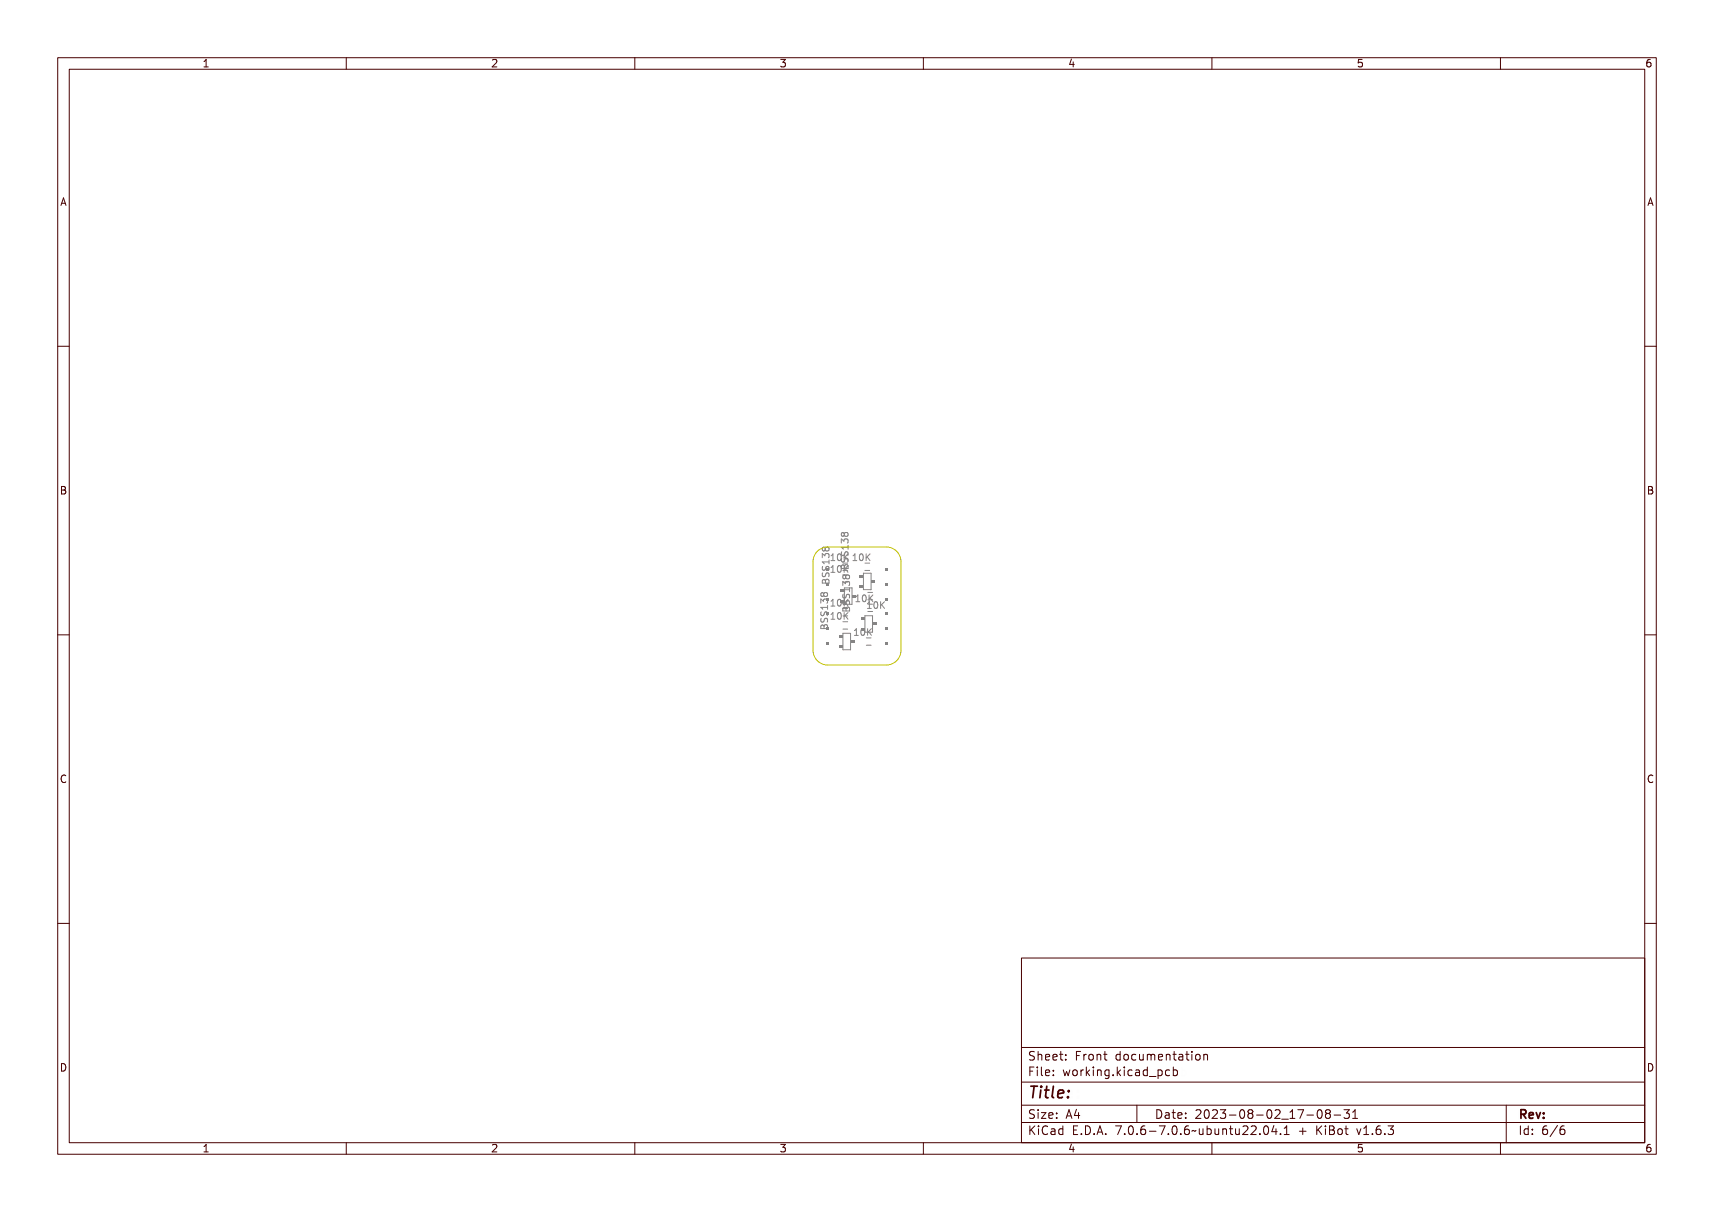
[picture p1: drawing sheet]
<svg xmlns="http://www.w3.org/2000/svg" width="297mm" height="210mm" viewBox="0 0 297 210" stroke-linecap="round" stroke-linejoin="round" font-family="sans-serif">
<g fill="none" stroke="#848484" stroke-width=".17">
<path d="M142.7 98h1v-.3h.1v.7h-.1v-.3h-.9l.1 .3h-.2zM142.7 99.7h.2a.24 .24 0 0 0-.1 .3 .24 .24 0 0 0 .3 .1 .38 .38 0 0 1 .2-.5 .38 .38 0 0 1 .5 .2 .38 .38 0 0 1-.2 .5 .27 .27 0 0 0 .1-.4 .27 .27 0 0 0-.4 0 .38 .38 0 0 1-.4 .4 .38 .38 0 0 1-.2-.6zM142.7 98.7h.2a.24 .24 0 0 0-.1 .4 .24 .24 0 0 0 .3 .1 .38 .38 0 0 1 .2-.5 .38 .38 0 0 1 .5 .2 .38 .38 0 0 1-.2 .5 .27 .27 0 0 0 .1-.4 .27 .27 0 0 0-.4-.1 .38 .38 0 0 1-.4 .5 .38 .38 0 0 1-.2-.7zM142.7 96.9h.3l.2 .1a.35 .35 0 0 1 .6 0 .35 .35 0 0 1-.2 .5 .27 .27 0 0 0 .1-.4 .27 .27 0 0 0-.4 0v.2h-.2a.23 .23 0 0 0-.1-.3 .23 .23 0 0 0-.3 .1 .23 .23 0 0 0 .1 .3l-.1 .1zM142.7 96l.3-.1 .2 .2a.33 .33 0 0 1 .5-.1 .33 .33 0 0 1 0 .5 .33 .33 0 0 1-.5-.1 .32 .32 0 0 1-.5 .1 .32 .32 0 0 1 0-.5zM143 95.3l-.1 .1M143 95l-.2-.2-.2 .1-.1 .1v.4M143 95l.2-.2 .3 .1 .2 .1-.1 .4M143 95v.3M143 95.3v.1M144 99.2h.7M144 97.1h.7"/>
<path d="M144.6 98h.4v1h.3v.1h-.7v-.1h.3v-.9l-.3 .1zM144.6 96h.4v1h.3v.1h-.7v-.1h.3v-.9h-.3zM145.6 98.1a.45 .45 0 0 1 .5 0 .45 .45 0 0 1 .1 .6 .39 .39 0 0 1-.5 .4 .39 .39 0 0 1-.2-.5zM145.6 96.1a.45 .45 0 0 1 .5 0 .45 .45 0 0 1 .1 .6 .39 .39 0 0 1-.5 .4 .39 .39 0 0 1-.2-.6zM145.7 98.1a.49 .49 0 0 1 .4 .4 .49 .49 0 0 1-.3 .5l-.2-.2zM145.7 96.1a.49 .49 0 0 1 .4 .4 .49 .49 0 0 1-.3 .5l-.2-.3zM146 95.4h1v-.2h.1v.6h-.1v-.2h-.9l.1 .2h-.2zM146 97.1h.2a.24 .24 0 0 0-.1 .4 .24 .24 0 0 0 .3 .1 .38 .38 0 0 1 .2-.5 .38 .38 0 0 1 .5 .2 .38 .38 0 0 1-.2 .5 .27 .27 0 0 0 .1-.4 .27 .27 0 0 0-.4-.1 .38 .38 0 0 1-.4 .5 .38 .38 0 0 1-.2-.7zM146 96.2h.2a.24 .24 0 0 0-.1 .3 .24 .24 0 0 0 .3 .1 .38 .38 0 0 1 .2-.5 .38 .38 0 0 1 .5 .3 .38 .38 0 0 1-.2 .4 .27 .27 0 0 0 .1-.3 .27 .27 0 0 0-.4-.1 .38 .38 0 0 1-.4 .4 .38 .38 0 0 1-.2-.6zM146 94.4l.3-.1 .2 .2a.35 .35 0 0 1 .6-.1 .35 .35 0 0 1-.2 .6 .27 .27 0 0 0 .1-.4 .27 .27 0 0 0-.4 0v.2h-.2a.23 .23 0 0 0-.1-.3 .23 .23 0 0 0-.3 .1 .23 .23 0 0 0 .1 .3l-.1 .1zM146 93.4h.3l.2 .2a.33 .33 0 0 1 .5-.2 .33 .33 0 0 1 0 .5 .33 .33 0 0 1-.5-.1 .32 .32 0 0 1-.5 .2 .32 .32 0 0 1 0-.6zM146 98.1l.3-.1 .2 .2a.31 .31 0 0 1 .4-.2 .31 .31 0 0 1 .2 .4v.3h-1.1z"/>
<path d="M146.1 98.2h.3v.4h-.3zM146.2 99.7l-.2 .2 .1 .3M146.3 92.7l-.1 .1M146.3 92.5l-.2-.2h-.2l-.1 .2v.3M146.3 92.5l.2-.2h.3l.2 .2-.1 .3M146.3 92.5v.2M146.3 92.7v.1M146.4 98h.2v.5l.4-.5h.2l-.4 .5 .4 .6h-.2l-.3-.5-.1 .1v.4h-.2zM146.4 96h.2v.5l.4-.5h.2l-.4 .4 .4 .7h-.2l-.3-.6-.1 .1v.5h-.2zM146.4 99.7l.1 .2M146.5 99.9v.2M146.6 98.2h.3l.1 .4h-.4z"/>
<path d="M146.7 99.7l-.2 .2M147.1 99.7l.1 .2v.3M148.4 96h.4v1h.3v.1h-.7v-.1h.3v-.9h-.3zM149.4 96.1a.45 .45 0 0 1 .5 0 .45 .45 0 0 1 .1 .6 .39 .39 0 0 1-.5 .4 .39 .39 0 0 1-.2-.6zM149.5 96.1a.49 .49 0 0 1 .4 .4 .49 .49 0 0 1-.3 .5l-.2-.3zM150.2 96h.2v.5l.4-.5h.2l-.4 .4 .4 .7h-.1l-.4-.6-.1 .1v.5h-.2zM142.4 105.9h1v-.3h.1v.6h-.1v-.2h-.8v.3h-.1zM142.5 107.5h.1a.24 .24 0 0 0-.1 .4 .24 .24 0 0 0 .4 .1 .38 .38 0 0 1 .2-.5 .38 .38 0 0 1 .5 .2 .38 .38 0 0 1-.3 .5 .27 .27 0 0 0 .2-.4 .27 .27 0 0 0-.4-.1 .38 .38 0 0 1-.5 .5 .38 .38 0 0 1-.1-.7zM142.5 106.6h.1a.24 .24 0 0 0-.1 .4 .24 .24 0 0 0 .4 0 .38 .38 0 0 1 .2-.4 .38 .38 0 0 1 .5 .2 .38 .38 0 0 1-.3 .5 .27 .27 0 0 0 .2-.4 .27 .27 0 0 0-.4-.1 .38 .38 0 0 1-.5 .5 .38 .38 0 0 1-.1-.7zM142.5 104.8l.3-.1 .1 .2a.35 .35 0 0 1 .6-.1 .35 .35 0 0 1-.1 .6 .27 .27 0 0 0 0-.4 .27 .27 0 0 0-.4 0v.2h-.1a.23 .23 0 0 0-.1-.3 .23 .23 0 0 0-.3 .1 .23 .23 0 0 0 .1 .3l-.2 .1zM142.5 103.9l.3-.1 .1 .2a.33 .33 0 0 1 .5-.2 .33 .33 0 0 1 0 .6 .33 .33 0 0 1-.5-.2 .32 .32 0 0 1-.5 .2 .32 .32 0 0 1 .1-.5zM142.5 108.5l.3-.1 .1 .2a.31 .31 0 0 1 .4-.2 .31 .31 0 0 1 .2 .4v.3h-1.1z"/>
<path d="M142.6 108.6h.2l.1 .4h-.4zM142.7 103.1v.1M142.7 102.9l-.2-.2h-.2l-.1 .2 .1 .3M142.7 102.9l.3-.2h.3l.1 .2-.1 .3M142.7 102.9v.2M142.7 103.1l.1 .1M142.7 100.7l.3-.1 .2 .2a.31 .31 0 0 1 .4-.3 .31 .31 0 0 1 .2 .4v.4h-1.1zM142.8 100.8h.3v.3h-.3zM143.1 108.6h.3v.4h-.4zM143.3 100.7h.3l.1 .4h-.4zM144 107.3h.7M144 105h.7"/>
<path d="M144.6 106.2l.4-.1v1h.3v.2h-.7v-.2h.3v-.8h-.3zM144.6 103.9l.4-.1v1h.3v.2h-.7v-.2h.3v-.8h-.3zM145.6 106.2a.45 .45 0 0 1 .5 .1 .45 .45 0 0 1 .1 .6 .39 .39 0 0 1-.5 .4 .39 .39 0 0 1-.2-.6zM145.6 104a.45 .45 0 0 1 .5 0 .45 .45 0 0 1 .1 .6 .39 .39 0 0 1-.5 .4 .39 .39 0 0 1-.2-.6zM145.7 106.2a.49 .49 0 0 1 .4 .5 .49 .49 0 0 1-.3 .5l-.2-.3zM145.7 104a.49 .49 0 0 1 .4 .4 .49 .49 0 0 1-.3 .5l-.2-.3zM146.2 102.8h1v-.2h.2v.6h-.2v-.2h-.8v.2h-.1zM146.3 104.5h.1a.24 .24 0 0 0-.1 .3 .24 .24 0 0 0 .4 .1 .38 .38 0 0 1 .2-.5 .38 .38 0 0 1 .5 .3 .38 .38 0 0 1-.3 .5 .27 .27 0 0 0 .2-.4 .27 .27 0 0 0-.4-.1 .38 .38 0 0 1-.5 .4 .38 .38 0 0 1-.1-.6zM146.3 103.6h.1a.24 .24 0 0 0-.1 .3 .24 .24 0 0 0 .4 .1 .38 .38 0 0 1 .2-.5 .38 .38 0 0 1 .5 .2 .38 .38 0 0 1-.3 .5 .27 .27 0 0 0 .2-.4 .27 .27 0 0 0-.4 0 .38 .38 0 0 1-.5 .4 .38 .38 0 0 1-.1-.6zM146.3 101.8l.3-.1 .2 .2a.35 .35 0 0 1 .5-.1 .35 .35 0 0 1-.1 .6 .27 .27 0 0 0 0-.5 .27 .27 0 0 0-.4 0v.3h-.1a.23 .23 0 0 0-.1-.3 .23 .23 0 0 0-.3 0 .23 .23 0 0 0 .1 .3l-.2 .1zM146.3 100.8l.3-.1 .2 .2a.33 .33 0 0 1 .5-.1 .33 .33 0 0 1 0 .5 .33 .33 0 0 1-.5-.1 .32 .32 0 0 1-.5 .1 .32 .32 0 0 1 0-.5zM146.3 105.5l.3-.1 .2 .2a.31 .31 0 0 1 .3-.2 .31 .31 0 0 1 .3 .3v.4h-1.2z"/>
<path d="M146.4 105.6h.2l.1 .3h-.4zM146.4 106.1h.2v.5l.4-.5h.2l-.4 .5 .4 .7h-.2l-.3-.6-.1 .1v.5h-.2zM146.4 103.8h.2v.5l.4-.5h.2l-.4 .5 .4 .7h-.2l-.3-.6-.1 .1v.5h-.2zM146.5 100.1v.1M146.5 100.1l.1 .1M146.9 105.6h.3v.3h-.4zM148.1 110.1h.6M148.2 109.2l-.1 .1M148.3 104.3h.7M148.4 103.4h-.1M148.7 109l.4-.1v1h.2v.1h-.6v-.1h.2v-.9l-.2 .1zM148.9 103.1h.4v1h.3v.1h-.7v-.1h.3v-.9l-.3 .1z"/>
<path d="M149.6 109a.45 .45 0 0 1 .6 .1 .45 .45 0 0 1 0 .6 .39 .39 0 0 1-.4 .4 .39 .39 0 0 1-.3-.6zM149.8 109a.49 .49 0 0 1 .4 .5 .49 .49 0 0 1-.3 .4l-.2-.2zM149.9 103.2a.45 .45 0 0 1 .6 0 .45 .45 0 0 1 0 .6 .39 .39 0 0 1-.5 .4 .39 .39 0 0 1-.2-.6zM150.1 103.2a.49 .49 0 0 1 .3 .4 .49 .49 0 0 1-.3 .5l-.2-.3zM150.2 104.5l.4-.1v1h.3v.2h-.7v-.2h.3v-.8h-.3zM150.5 108.9h.1v.5l.5-.5h.2l-.5 .5 .5 .6h-.2l-.4-.5-.1 .1v.4h-.1zM150.7 103.1h.2v.5l.5-.5h.1l-.4 .4 .4 .7h-.1l-.4-.6-.1 .2v.4h-.2zM151.2 104.6a.45 .45 0 0 1 .5 0 .45 .45 0 0 1 .1 .6 .39 .39 0 0 1-.5 .4 .39 .39 0 0 1-.2-.6zM151.3 104.6a.49 .49 0 0 1 .4 .4 .49 .49 0 0 1-.3 .5l-.2-.3zM152 104.4h.2v.5l.4-.5h.2l-.4 .5 .4 .7h-.2l-.3-.6-.1 .1v.5h-.2z"/>
<circle cx="143" cy="96.2" r=".19"/>
<circle cx="143.5" cy="96.2" r=".22"/>
<circle cx="145.8" cy="96.5" r=".1"/>
<circle cx="145.8" cy="98.6" r=".1"/>
<circle cx="146.3" cy="93.7" r=".19"/>
<circle cx="146.8" cy="93.7" r=".22"/>
<circle cx="149.6" cy="96.5" r=".1"/>
<circle cx="142.7" cy="104.1" r=".19"/>
<circle cx="143.2" cy="104.1" r=".22"/>
<circle cx="145.8" cy="106.7" r=".1"/>
<circle cx="145.8" cy="104.4" r=".1"/>
<circle cx="146.5" cy="101.1" r=".19"/>
<circle cx="147" cy="101.1" r=".22"/>
<circle cx="149.9" cy="109.5" r=".1"/>
<circle cx="150.1" cy="103.6" r=".1"/>
<circle cx="151.4" cy="105" r=".1"/>
</g>
<path d="M143.2 111.2h.5v.5h-.5z" fill-rule="evenodd" fill="#848484"/>
<path d="M149.9 109.5v-2.8h1.3v2.8" fill="none" stroke="#848484" stroke-width=".17"/>
<g fill="#848484">
<path d="M149.2 106.9h.6v.5h-.6z" fill-rule="evenodd"/>
<path d="M151.2 107.9h.6v.4h-.6z" fill-rule="evenodd"/>
</g>
<path d="M149.6 99.3h1.3v2.9h-1.3zM149.9 98.8h.8M146.1 109h.8" fill="none" stroke="#848484" stroke-width=".17"/>
<g fill="#848484">
<path d="M149 99.6h.6v.4h-.6z" fill-rule="evenodd"/>
<path d="M151 100.5h.6v.5h-.6z" fill-rule="evenodd"/>
<path d="M149 101.5h.6v.4h-.6z" fill-rule="evenodd"/>
</g>
<path d="M146.1 109.7h1.3v2.9h-1.3z" fill="none" stroke="#848484" stroke-width=".17"/>
<g fill="#848484">
<path d="M145.4 110h.6v.5h-.6z" fill-rule="evenodd"/>
<path d="M147.4 110.9h.6v.5h-.6z" fill-rule="evenodd"/>
<path d="M145.4 111.9h.6v.4h-.6z" fill-rule="evenodd"/>
</g>
<path d="M146.3 101.9v2.8M147.6 101.9v2.8M150.1 111.8h.8" fill="none" stroke="#848484" stroke-width=".17"/>
<g fill="#848484">
<path d="M147.7 103.1h.6v.4h-.6z" fill-rule="evenodd"/>
<path d="M153.3 111.2h.5v.5h-.5z" fill-rule="evenodd"/>
<path d="M153.3 108.6h.5v.5h-.5z" fill-rule="evenodd"/>
<path d="M153.3 106.1h.5v.5h-.5z" fill-rule="evenodd"/>
<path d="M153.3 103.5h.5v.6h-.5z" fill-rule="evenodd"/>
<path d="M153.3 101h.5v.5h-.5z" fill-rule="evenodd"/>
<path d="M153.3 98.5h.5v.5h-.5z" fill-rule="evenodd"/>
</g>
<path d="M141.8 95.3l1-.5h.6h10.2a2.54 2.54 0 0 1 2.5 2.5v15.4a2.54 2.54 0 0 1-2.5 2.5h-10.2a2.54 2.54 0 0 1-2.5-2.5v-15.4a2.53 2.53 0 0 1 .9-2z" fill="none" stroke="#c2c200" stroke-width=".17"/>
<g fill="none" stroke="#480000" stroke-width=".17">
<path d="M10 10h277v190h-277zM12 12h273v186h-273zM60 10v2M110 10v2M160 10v2M210 10v2M260 10v2M10 60h2M285 60h2M10 110h2M285 110h2M10 160h2"/>
<path d="M285 160h2M177 166h108v32h-108zM60 198v2M110 198v2M160 198v2M177 181.5h108M177 187.5h108M177 191.5h108M177 194.5h108M178.1 195.2h.2v.6l.6-.6h.3l-.6 .6 .6 .8h-.2l-.5-.7-.2 .2v.5h-.2zM178.2 185h.9v.2h-.7v.4h.6v.2h-.6v.7h-.2zM178.3 182.4l.5-.1h.2v.2a.31 .31 0 0 0-.5-.1 .31 .31 0 0 0 0 .5 .5 .5 0 0 1 .6 .6 .5 .5 0 0 1-.8 .2l-.1-.2a.34 .34 0 0 0 .4 .1 .34 .34 0 0 0 .1-.5 .47 .47 0 0 1-.5-.2 .47 .47 0 0 1 .1-.5z"/>
<path d="M178.3 192.5l.5-.1h.2v.2a.31 .31 0 0 0-.5-.1 .31 .31 0 0 0 0 .5 .5 .5 0 0 1 .6 .6 .5 .5 0 0 1-.8 .2l-.1-.2a.34 .34 0 0 0 .4 .1 .34 .34 0 0 0 .1-.5 .47 .47 0 0 1-.5-.2 .47 .47 0 0 1 .1-.5zM179.4 182.2h.2v.6a.35 .35 0 0 1 .4-.1 .35 .35 0 0 1 .2 .4v.6h-.2v-.8h-.4v.8h-.2zM179.5 185.4h.4v.9h.4v.2h-.9v-.2h.3v-.8h-.2zM179.5 192.8h.4v.9h.4v.1h-.9v-.1h.3v-.8h-.2zM179.5 195.6h.4v.9h.4v.1h-.9v-.1h.3v-.8h-.2zM179.7 184.9h.2v.3h-.2zM179.7 192.3h.2v.3h-.2zM179.7 195.1h.2v.3h-.2zM180.6 184.9h.4v1.3l.4 .1v.2l-.5-.2v-1.2h-.3zM180.6 192.8h.8v.1l-.6 .8h.6v.1h-.8v-.1l.6-.8h-.6zM180.7 182.8a.49 .49 0 0 1 .6-.1 .49 .49 0 0 1 .2 .5h-.8a.42 .42 0 0 0 .3 .4 .42 .42 0 0 0 .4-.1v.2a.6 .6 0 0 1-.8-.1 .6 .6 0 0 1 .1-.8zM180.7 195.4l.5-.2h.3v.2a.43 .43 0 0 0-.6 0 .43 .43 0 0 0-.2 .5 .43 .43 0 0 0 .2 .5 .43 .43 0 0 0 .6 0v.2a.66 .66 0 0 1-.8-.1 .66 .66 0 0 1-.1-.8z"/>
<path d="M180.8 182.9l.4-.1 .1 .3h-.6zM181.8 195.6h.2a.45 .45 0 0 1 .5 0 .45 .45 0 0 1 .1 .4v.6h-.1v-.1a.38 .38 0 0 1-.5 .2 .38 .38 0 0 1-.2-.5 .38 .38 0 0 1 .4-.2h.3a.35 .35 0 0 0-.3-.4 .35 .35 0 0 0-.4 .2zM181.9 182.8a.49 .49 0 0 1 .6-.1 .49 .49 0 0 1 .2 .5h-.8a.42 .42 0 0 0 .3 .4 .42 .42 0 0 0 .5-.1v.2a.6 .6 0 0 1-.9-.1 .6 .6 0 0 1 .1-.8zM181.9 185.5a.49 .49 0 0 1 .6-.1 .49 .49 0 0 1 .2 .5h-.8a.42 .42 0 0 0 .3 .4 .42 .42 0 0 0 .5-.1v.2a.6 .6 0 0 1-.9-.1 .6 .6 0 0 1 .1-.8zM181.9 192.9a.49 .49 0 0 1 .6-.1 .49 .49 0 0 1 .2 .5h-.8a.42 .42 0 0 0 .3 .4 .42 .42 0 0 0 .5-.1v.2a.6 .6 0 0 1-.9-.1 .6 .6 0 0 1 .1-.8zM182 196.2l.5-.1a.31 .31 0 0 1-.2 .4 .31 .31 0 0 1-.4-.1zM182 182.9l.4-.1 .1 .3h-.6zM182 185.6l.4-.1 .1 .3h-.6zM182 193l.4-.1 .1 .3h-.6zM183 195.7l.4-.2 .2 .2v-.6h.2v1.5h-.2v-.1a.42 .42 0 0 1-.5 .1 .42 .42 0 0 1-.2-.5zM183.2 195.8l.1-.1a.4 .4 0 0 1 .3 .4 .4 .4 0 0 1-.3 .4l-.2-.2zM183.2 182.3h.2v.4h.4v.1h-.4l.1 .8h.3v.1h-.2a.3 .3 0 0 1-.4-.3v-.6h-.3v-.1h.3z"/>
<path d="M183.3 185.4h.2v.3h-.2zM183.3 186.2h.2v.3h-.2zM183.3 192.8h.2v.3h-.2zM183.3 193.6h.2v.2h-.2zM184.5 182.7h.2v.3h-.2zM184.5 183.5h.2v.2h-.2zM185.2 185.4h.2l.2 .8 .1-.5h.2l.2 .5 .1-.8h.2l-.2 1.1h-.2l-.2-.7-.2 .7h-.1zM185.4 195.2h.9v.2h-.7v.4h.6v.2h-.6v.5h.7v.1h-.9zM185.7 192.4h.2l.5 1.4h-.2l-.1-.3h-.5l-.1 .3h-.2zM185.8 192.6l.2 .7h-.4zM186.6 182.3h.9v.2h-.7v.4h.6v.2h-.6v.6h-.2zM186.7 185.5a.52 .52 0 0 1 .8 .4 .52 .52 0 0 1-.8 .4l-.1-.4z"/>
<path d="M186.8 185.6l.1-.1a.39 .39 0 0 1 .4 .4 .39 .39 0 0 1-.4 .4l-.1-.2zM186.9 196.4h.2v.2h-.2zM187.1 192.4h.2v.9h.2v.2h-.2v.3h-.2v-.3h-.6v-.2zM187.1 192.6v.7h-.4zM187.8 195.2a.76 .76 0 0 1 .9 .7 .76 .76 0 0 1-.9 .7zM188 195.4a.57 .57 0 0 1 .5 .5 .57 .57 0 0 1-.5 .6zM188 182.7h.2v.2a.3 .3 0 0 1 .3-.3 .3 .3 0 0 1 .3 .3 .37 .37 0 0 0-.5-.1 .37 .37 0 0 0-.1 .4v.5h-.2zM188 185.4h.2v.2a.3 .3 0 0 1 .3-.3 .3 .3 0 0 1 .3 .3 .37 .37 0 0 0-.5-.1 .37 .37 0 0 0-.1 .4v.6h-.2zM189.1 184.9h.1v.9l.5-.4h.2l-.4 .4 .5 .7h-.2l-.4-.6-.2 .1v.5h-.1zM189.1 182.8a.52 .52 0 0 1 .8 .4 .52 .52 0 0 1-.8 .4l-.1-.4zM189.2 182.9l.1-.1a.39 .39 0 0 1 .4 .4 .39 .39 0 0 1-.4 .4l-.1-.2zM189.3 196.4h.3v.2h-.3z"/>
<path d="M190.2 182.7h.2v.1a.35 .35 0 0 1 .4-.1 .35 .35 0 0 1 .3 .4v.6h-.2l-.1-.8h-.3l-.1 .8h-.2zM190.3 185.4h.4v.9h.4v.2h-.9v-.2h.4v-.8h-.3zM190.5 195.2h.3l.4 1.4h-.2l-.1-.3h-.5l-.1 .3h-.2zM190.6 184.9h.1v.3h-.1zM190.6 195.4l.2 .7h-.4zM191.4 185.4h.2v.1a.35 .35 0 0 1 .4-.1 .35 .35 0 0 1 .3 .4v.7h-.2l-.1-.9h-.3l-.1 .9h-.2zM191.7 182.3h.1v.4h.4v.1h-.4l.1 .8h.3v.1h-.2a.3 .3 0 0 1-.3-.3v-.6h-.3v-.1h.3zM191.7 196.4h.3v.2h-.3zM192.7 185.5l.3-.2 .3 .2v-.1h.2v1a.53 .53 0 0 1-.8 .4v-.2a.36 .36 0 0 0 .4 .1 .36 .36 0 0 0 .2-.4l-.1 .1a.53 .53 0 0 1-.7-.3 .53 .53 0 0 1 .2-.6zM192.8 185.6l.1-.1a.39 .39 0 0 1 .4 .4 .39 .39 0 0 1-.4 .4l-.1-.2zM193.8 195.2h.9l-.5 1.4h-.2l.5-1.2h-.7zM193.9 182.8l.3-.2 .3 .2v-.6h.2v1.5h-.2v-.1a.42 .42 0 0 1-.6 .1 .42 .42 0 0 1-.1-.5z"/>
<path d="M194.1 182.8a.4 .4 0 0 1 .4 .4 .4 .4 0 0 1-.4 .4l-.2-.4zM194.1 186.2h.3v.3h-.3zM195.1 184.9h.2v.9l.4-.4h.3l-.5 .4 .5 .7h-.2l-.4-.6-.1 .1v.5h-.2zM195.1 182.8a.52 .52 0 0 1 .8 .4 .52 .52 0 0 1-.8 .4l-.1-.4zM195.2 182.9l.1-.1a.39 .39 0 0 1 .4 .4 .39 .39 0 0 1-.4 .4l-.1-.2zM195.3 196.4h.3v.2h-.3zM196.3 185.4h.5v.9h.3v.2h-.9v-.2h.4v-.8h-.3zM196.3 195.4a.5 .5 0 0 1 .7-.1 .5 .5 0 0 1 .1 .6 .52 .52 0 0 1-.4 .8 .52 .52 0 0 1-.5-.8zM196.4 182.8a.39 .39 0 0 1 .4-.2 .39 .39 0 0 1 .3 .3 .4 .4 0 0 0-.6 0 .4 .4 0 0 0 0 .6 .4 .4 0 0 0 .6 0 .41 .41 0 0 1-.4 .3 .41 .41 0 0 1-.4-.3v-.5zM196.5 195.4a.57 .57 0 0 1 .4 .9l-.3 .2a.86 .86 0 0 1-.1-1.1zM196.6 184.9h.2v.3h-.2zM197 191.5v3"/>
<path d="M197.4 182.7h.2v.8l.2 .1 .3-.2v-.7h.2v1h-.2v-.1a.35 .35 0 0 1-.4 .2 .35 .35 0 0 1-.3-.5zM197.6 185.5a.39 .39 0 0 1 .4-.2 .39 .39 0 0 1 .3 .3 .4 .4 0 0 0-.6 0 .4 .4 0 0 0 0 .6 .4 .4 0 0 0 .6 0 .41 .41 0 0 1-.4 .3 .41 .41 0 0 1-.4-.3v-.5zM197.7 196.4h.3v.2h-.3zM198.6 182.7h.1l.2-.1a.22 .22 0 0 0 .2 .2 .22 .22 0 0 0 .2-.2l.2 .3 .1 .8h-.2v-.8l-.1-.1-.2 .1v.8h-.1v-.8l-.2-.1-.1 .1v.8h-.1zM198.7 185.4h.1a.45 .45 0 0 1 .5 0 .45 .45 0 0 1 .2 .4v.7h-.2v-.2a.38 .38 0 0 1-.5 .2 .38 .38 0 0 1-.2-.5 .38 .38 0 0 1 .5-.2h.2a.35 .35 0 0 0-.3-.4 .35 .35 0 0 0-.3 .2zM198.7 195.4l.5-.2h.2v.2a.43 .43 0 0 0-.5 0 .43 .43 0 0 0-.1 .5 .48 .48 0 0 1 .7 0 .48 .48 0 0 1-.1 .7 .48 .48 0 0 1-.7-.1l-.1-.6zM198.8 186l.5-.1a.31 .31 0 0 1-.1 .4 .31 .31 0 0 1-.4-.1zM198.9 195.9a.29 .29 0 0 1 .4 .1 .29 .29 0 0 1-.1 .4 .29 .29 0 0 1-.4-.1zM199.9 185.5l.3-.2 .3 .2v-.6h.2v1.6h-.2v-.2a.42 .42 0 0 1-.5 .1 .42 .42 0 0 1-.2-.5zM199.9 182.8a.49 .49 0 0 1 .6-.1 .49 .49 0 0 1 .2 .5h-.7a.42 .42 0 0 0 .2 .4 .42 .42 0 0 0 .5-.1v.2a.6 .6 0 0 1-.8-.1 .6 .6 0 0 1 0-.8zM200 196h.5v.2h-.5zM200 185.6l.1-.1a.39 .39 0 0 1 .4 .4 .39 .39 0 0 1-.4 .4l-.1-.2z"/>
<path d="M200.1 182.9l.3-.1 .2 .3h-.6zM200.1 192.4a.76 .76 0 0 1 1 .7 .76 .76 0 0 1-1 .7zM200.3 192.6a.57 .57 0 0 1 .6 .5 .57 .57 0 0 1-.6 .6zM200.9 186.8l1.2 .1zM201 195.2h.9l-.5 1.4h-.2l.5-1.2h-.7zM201.1 182.7h.1v.1a.35 .35 0 0 1 .5-.1 .35 .35 0 0 1 .2 .4v.6h-.2v-.8h-.4l-.1 .8h-.1zM201.4 192.8h.2a.45 .45 0 0 1 .5 0 .45 .45 0 0 1 .1 .4v.6h-.1v-.1a.38 .38 0 0 1-.5 .2 .38 .38 0 0 1-.2-.5 .38 .38 0 0 1 .4-.2h.3a.35 .35 0 0 0-.3-.4 .35 .35 0 0 0-.4 .2zM201.6 193.4l.5-.1a.31 .31 0 0 1-.2 .4 .31 .31 0 0 1-.4-.1zM202.2 185.4h.2v.1a.46 .46 0 0 1 .6 0 .46 .46 0 0 1 .1 .6 .39 .39 0 0 1-.2 .4 .39 .39 0 0 1-.5-.2v.6h-.2zM202.5 182.3h.2v.4h.4v.1h-.4v.8h.4v.1h-.2a.3 .3 0 0 1-.4-.3v-.6h-.3v-.1h.3zM202.5 185.6l.1-.1a.4 .4 0 0 1 .4 .4 .4 .4 0 0 1-.4 .4l-.2-.2zM202.5 196.4h.3v.2h-.3z"/>
<path d="M202.8 192.4h.2v.4h.4v.1h-.4l.1 .8h.3v.1h-.2a.3 .3 0 0 1-.4-.3v-.6h-.3v-.1h.3zM203.5 182.7h.2a.45 .45 0 0 1 .4 0 .45 .45 0 0 1 .2 .4v.6h-.2v-.1a.38 .38 0 0 1-.5 .2 .38 .38 0 0 1-.2-.5 .38 .38 0 0 1 .5-.2h.2a.35 .35 0 0 0-.2-.4 .35 .35 0 0 0-.4 .2zM203.5 195.4a.5 .5 0 0 1 .7-.1 .5 .5 0 0 1 .1 .6 .52 .52 0 0 1-.4 .8 .52 .52 0 0 1-.5-.8zM203.6 185.5a.39 .39 0 0 1 .4-.2 .39 .39 0 0 1 .3 .3 .4 .4 0 0 0-.5 0 .4 .4 0 0 0 0 .6 .4 .4 0 0 0 .5 0 .41 .41 0 0 1-.4 .3 .41 .41 0 0 1-.4-.3v-.5zM203.7 183.3l.4-.1a.31 .31 0 0 1-.1 .4 .31 .31 0 0 1-.4-.1zM203.7 195.4a.57 .57 0 0 1 .4 .9l-.2 .2a.86 .86 0 0 1-.2-1.1zM203.9 192.9a.49 .49 0 0 1 .6-.1 .49 .49 0 0 1 .2 .5h-.8a.42 .42 0 0 0 .3 .4 .42 .42 0 0 0 .5-.1v.2a.6 .6 0 0 1-.9-.1 .6 .6 0 0 1 .1-.8zM204 193l.4-.1 .1 .3h-.6zM204.7 184.9h.1v.6a.45 .45 0 0 1 .7 0 .45 .45 0 0 1 0 .6 .39 .39 0 0 1-.2 .4 .39 .39 0 0 1-.5-.2v.2h-.1zM204.9 182.3h.2v.4h.4v.1h-.4v.8h.4v.1h-.2a.3 .3 0 0 1-.4-.3v-.6h-.3v-.1h.3zM204.9 185.6l.1-.1a.39 .39 0 0 1 .4 .4 .39 .39 0 0 1-.4 .4l-.1-.2zM204.9 196.4h.3v.2h-.3z"/>
<path d="M205.3 192.8h.2v.3h-.2zM205.3 193.6h.2v.2h-.2zM205.9 182.7h.5v.9h.3v.1h-.9v-.1h.4v-.8h-.3zM205.9 195.4l.5-.2h.2v.2a.43 .43 0 0 0-.5 0 .43 .43 0 0 0-.1 .5 .48 .48 0 0 1 .7 0 .48 .48 0 0 1-.1 .7 .48 .48 0 0 1-.7-.1l-.1-.6zM206.1 195.9a.29 .29 0 0 1 .4 .1 .29 .29 0 0 1-.1 .4 .29 .29 0 0 1-.4-.1zM206.2 182.2h.2v.3h-.2zM207 196l.3-.1 .5 .1 .2-.1a.38 .38 0 0 1-.7 .2l-.3 .1zM207.1 182.8a.52 .52 0 0 1 .8 .4 .52 .52 0 0 1-.8 .4l-.1-.4zM207.3 182.9l.1-.1a.39 .39 0 0 1 .4 .4 .39 .39 0 0 1-.4 .4l-.2-.2zM207.4 192.5a.53 .53 0 0 1 .8 .1 .53 .53 0 0 1-.3 .7l-.3 .4h.7v.1h-.9v-.1l.3-.4a.49 .49 0 0 0 .2-.7l-.5 .1zM208.3 182.7h.1v.1a.35 .35 0 0 1 .5-.1 .35 .35 0 0 1 .2 .4v.6h-.2v-.8h-.4l-.1 .8h-.1zM208.3 195.6h.1l.1 .8 .2 .1 .2-.2v-.7h.2v1h-.2v-.1a.35 .35 0 0 1-.4 .2 .35 .35 0 0 1-.2-.5z"/>
<path d="M208.7 192.6a.5 .5 0 0 1 .6-.1 .5 .5 0 0 1 .2 .6 .52 .52 0 0 1-.5 .8 .52 .52 0 0 1-.4-.8zM208.9 192.6a.57 .57 0 0 1 .4 .9l-.3 .2a.86 .86 0 0 1-.1-1.1zM209.5 195.1h.2v.6a.45 .45 0 0 1 .6-.1 .45 .45 0 0 1 .1 .7 .39 .39 0 0 1-.3 .4 .39 .39 0 0 1-.4-.2v.1h-.2zM209.7 195.8l.1-.1a.4 .4 0 0 1 .4 .4 .4 .4 0 0 1-.4 .4l-.1-.2zM209.8 192.5a.53 .53 0 0 1 .8 .1 .53 .53 0 0 1-.3 .7l-.3 .4h.7v.1h-.9v-.1l.3-.4a.49 .49 0 0 0 .2-.7l-.5 .1zM210 198v2M210.7 195.6h.2v.8l.2 .1 .2-.2v-.7h.2v1h-.2v-.1a.35 .35 0 0 1-.4 .2 .35 .35 0 0 1-.2-.5zM211 192.4a.46 .46 0 0 1 .6 0 .46 .46 0 0 1 .1 .6l-.1 .1a.45 .45 0 0 1 .2 .6 .45 .45 0 0 1-.6 .2l-.2-.1v-.2a.35 .35 0 0 0 .5 .1 .35 .35 0 0 0 0-.5h-.3v-.2a.28 .28 0 0 0 .4-.1 .28 .28 0 0 0 0-.3 .28 .28 0 0 0-.4 0h-.2zM211.9 195.6h.2v.1a.35 .35 0 0 1 .4-.1 .35 .35 0 0 1 .2 .4v.6h-.2v-.8h-.4v.8h-.2zM212.4 193.2h.5v.2h-.5zM213.3 195.2h.2v.4h.4v.1h-.4v.8h.4v.1h-.2a.3 .3 0 0 1-.4-.3v-.6h-.3v-.1h.3zM213.5 192.6a.5 .5 0 0 1 .6-.1 .5 .5 0 0 1 .2 .6 .52 .52 0 0 1-.5 .8 .52 .52 0 0 1-.4-.8z"/>
<path d="M213.7 192.6a.57 .57 0 0 1 .4 .9l-.3 .2a.86 .86 0 0 1-.1-1.1zM214.3 195.6h.2v.8l.2 .1 .2-.2v-.7h.2v1h-.2v-.1a.35 .35 0 0 1-.4 .2 .35 .35 0 0 1-.2-.5zM214.7 192.5a.41 .41 0 0 1 .7-.1 .41 .41 0 0 1-.2 .7 .42 .42 0 0 1 .2 .6 .42 .42 0 0 1-.7 0 .42 .42 0 0 1 .2-.6l-.3-.2zM215.5 195.3a.53 .53 0 0 1 .8 .1 .53 .53 0 0 1-.3 .7l-.3 .4h.6v.1h-.9v-.1l.4-.4a.49 .49 0 0 0 .2-.8l-.5 .2zM216 193.2h.5v.2h-.5zM216.7 195.3a.53 .53 0 0 1 .8 .1 .53 .53 0 0 1-.3 .7l-.3 .4h.6v.1h-.9v-.1l.4-.4a.49 .49 0 0 0 .2-.8l-.5 .2zM217.1 192.6a.5 .5 0 0 1 .7-.1 .5 .5 0 0 1 .1 .6 .52 .52 0 0 1-.5 .8 .52 .52 0 0 1-.4-.8zM217.3 192.6a.57 .57 0 0 1 .4 .9l-.3 .2a.86 .86 0 0 1-.1-1.1zM218.2 196.4h.2v.2h-.2zM218.2 192.5a.53 .53 0 0 1 .8 .1 .53 .53 0 0 1-.3 .7l-.3 .4h.7v.1h-.9v-.1l.3-.4a.49 .49 0 0 0 .2-.7l-.5 .1zM219.2 195.4a.5 .5 0 0 1 .6-.1 .5 .5 0 0 1 .2 .6 .52 .52 0 0 1-.5 .8 .52 .52 0 0 1-.5-.8zM219.2 194.2l1.3 .1z"/>
<path d="M219.4 195.4a.57 .57 0 0 1 .3 .9l-.2 .2a.86 .86 0 0 1-.1-1.1zM220.7 192.5l.5-.1v1.3h.3v.1h-.8v-.1h.3v-1.1h-.3zM220.8 195.2h.2v.9h.2v.2h-.2v.3h-.2v-.3h-.6v-.2zM220.8 195.4v.7h-.4zM221.8 196.4h.2v.2h-.2zM221.8 192.4h.9l-.5 1.4h-.2l.5-1.2h-.7zM222.8 195.3l.5-.1v1.3h.3v.1h-.8v-.1h.3v-1.1h-.3zM223.2 193.2h.5v.2h-.5zM224.3 192.6a.5 .5 0 0 1 .7-.1 .5 .5 0 0 1 .1 .6 .52 .52 0 0 1-.4 .8 .52 .52 0 0 1-.5-.8zM224.5 192.6a.57 .57 0 0 1 .4 .9l-.2 .2a.86 .86 0 0 1-.2-1.1zM225.4 195.5h.2v.4h.4v.2h-.4v.4h-.2v-.4h-.4v-.2h.4zM225.5 192.5a.41 .41 0 0 1 .7-.1 .41 .41 0 0 1-.2 .7 .42 .42 0 0 1 .2 .6 .42 .42 0 0 1-.7 0 .42 .42 0 0 1 .2-.6l-.3-.2z"/>
<path d="M226.8 193.2h.5v.2h-.5zM227.5 195.2h.2v.6l.6-.6h.2l-.6 .6 .6 .8h-.2l-.5-.7-.1 .2v.5h-.2zM227.8 192.4a.46 .46 0 0 1 .7 0 .46 .46 0 0 1 0 .6l-.1 .1a.45 .45 0 0 1 .3 .6 .45 .45 0 0 1-.7 .2l-.2-.1v-.2a.35 .35 0 0 0 .5 .1 .35 .35 0 0 0 0-.5h-.2v-.2a.28 .28 0 0 0 .3-.1 .28 .28 0 0 0 0-.3 .28 .28 0 0 0-.4 0h-.2zM228.8 195.6h.4v.9h.4v.1h-.9v-.1h.4v-.8h-.3zM229.1 195.1h.1v.3h-.1zM229.1 192.5l.5-.1v1.3h.3v.1h-.8v-.1h.3v-1.1h-.3zM229.9 195.2h.4a.35 .35 0 0 1 .5 .2 .35 .35 0 0 1-.3 .5 .41 .41 0 0 1 .3 .5 .41 .41 0 0 1-.5 .2h-.4zM230.1 196h.2a.27 .27 0 0 1 .3 .2 .27 .27 0 0 1-.3 .3h-.2zM230.1 195.4h.2a.23 .23 0 0 1 .3 .2 .23 .23 0 0 1-.3 .2h-.2zM231.2 193.2h1.1M231.2 195.7a.52 .52 0 0 1 .8 .4 .52 .52 0 0 1-.8 .4l-.1-.4zM231.3 195.8l.1-.1a.39 .39 0 0 1 .4 .4 .39 .39 0 0 1-.4 .4l-.1-.2z"/>
<path d="M232.6 195.2h.1v.4h.4v.1h-.4l.1 .8h.3v.1h-.2a.3 .3 0 0 1-.3-.3v-.6h-.3v-.1h.3zM232.9 192.3h.9l-.5 .6 .4 .1v.6l-.2 .2h-.4l-.2-.2M234.4 193.8h.8M234.4 192.7l.4-.4v1.5M234.6 195.6h.2l.3 .9 .4-.9h.2l-.4 1h-.3zM236 195.3l.5-.1v1.3h.3v.1h-.8v-.1h.3v-1.1h-.3zM237.4 196.4h.3v.2h-.3zM238.4 195.4l.5-.2h.2v.2a.43 .43 0 0 0-.5 0 .43 .43 0 0 0-.1 .5 .48 .48 0 0 1 .7 0 .48 .48 0 0 1-.1 .7 .48 .48 0 0 1-.7-.1l-.1-.6zM238.6 195.9a.29 .29 0 0 1 .4 .1 .29 .29 0 0 1-.1 .4 .29 .29 0 0 1-.4-.1zM239.8 196.4h.3v.2h-.3zM240.7 195.2a.46 .46 0 0 1 .6 0 .46 .46 0 0 1 .1 .6l-.1 .1a.45 .45 0 0 1 .2 .6 .45 .45 0 0 1-.6 .2l-.2-.1v-.2a.35 .35 0 0 0 .5 .1 .35 .35 0 0 0 0-.5l-.3-.1v-.1a.28 .28 0 0 0 .4-.1 .28 .28 0 0 0 0-.3 .28 .28 0 0 0-.4 0h-.2zM260 198v2"/>
<path d="M261 191.5v6.5M263.2 195.2h.8v.2h-.3v1.1h.3v.1h-.8v-.1h.3v-1.1h-.3zM264.4 195.7l.3-.2 .3 .2v-.6h.2v1.5h-.2v-.1a.42 .42 0 0 1-.5 .1 .42 .42 0 0 1-.2-.5zM264.6 195.8l.1-.1a.4 .4 0 0 1 .3 .4 .4 .4 0 0 1-.3 .4l-.2-.2zM265.9 195.6h.2v.3h-.2zM265.9 196.4h.2v.2h-.2zM268.1 195.4l.5-.2h.2v.2a.43 .43 0 0 0-.5 0 .43 .43 0 0 0-.2 .5 .48 .48 0 0 1 .7 0 .48 .48 0 0 1-.1 .7 .48 .48 0 0 1-.6-.1l-.2-.6zM268.2 195.9a.29 .29 0 0 1 .4 .1 .29 .29 0 0 1 0 .4 .29 .29 0 0 1-.4-.1zM269.9 195.2h.2l-.8 1.6h-.2zM270.5 195.4l.5-.2h.2v.2a.43 .43 0 0 0-.5 0 .43 .43 0 0 0-.2 .5 .48 .48 0 0 1 .7 0 .48 .48 0 0 1 0 .7 .48 .48 0 0 1-.7-.1l-.1-.6zM270.6 195.9a.29 .29 0 0 1 .4 .1 .29 .29 0 0 1 0 .4 .29 .29 0 0 1-.4-.1z"/>
<circle cx="196.7" cy="195.9" r=".13"/>
<circle cx="203.9" cy="195.9" r=".13"/>
<circle cx="209" cy="193.1" r=".13"/>
<circle cx="213.8" cy="193.1" r=".13"/>
<circle cx="215" cy="193.4" r=".29"/>
<circle cx="215" cy="192.8" r=".25"/>
<circle cx="217.4" cy="193.1" r=".13"/>
<circle cx="219.5" cy="195.9" r=".13"/>
<circle cx="224.7" cy="193.1" r=".13"/>
<circle cx="225.9" cy="193.4" r=".29"/>
<circle cx="225.9" cy="192.8" r=".25"/>
</g>
<g fill="none" stroke="#480000" stroke-width=".3">
<path d="M178.1 188.4h1.4v.2h-.6v1.7h-.2v-1.7h-.6zM179.9 188.8h.7v1.3h.4v.2h-1.2v-.2h.5v-1.1h-.4zM180.3 188.3h.3v.3h-.3zM181.8 188.4h.2v.4h.6v.2h-.6v1l.2 .1h.4v.2a.55 .55 0 0 1-.8-.5v-.8h-.4v-.2h.4zM183 188.3h.6l.1 1.6 .1 .2h.4v.2a.54 .54 0 0 1-.8-.5v-1.4h-.4zM184.8 189a.65 .65 0 0 1 .8-.1 .65 .65 0 0 1 .3 .7h-1.1a.56 .56 0 0 0 .4 .5 .56 .56 0 0 0 .6-.1v.2a.81 .81 0 0 1-1.1-.1 .81 .81 0 0 1 .1-1.1zM185 189.1l.3-.1a.37 .37 0 0 1 .3 .4h-.8zM186.7 188.9h.3v.4h-.3zM186.7 189.9h.3v.4h-.3zM263.1 192.4a.73 .73 0 0 1 .9 .2v.3l-.3 .3 .5 .6h-.2l-.3-.4-.2-.2h-.2v.6h-.2zM263.3 192.6h.2a.26 .26 0 0 1 .3 .2 .26 .26 0 0 1-.2 .3h-.3zM264.5 192.9a.49 .49 0 0 1 .6-.1 .49 .49 0 0 1 .2 .5h-.8a.42 .42 0 0 0 .3 .4 .42 .42 0 0 0 .4-.1v.2a.6 .6 0 0 1-.8-.1 .6 .6 0 0 1 .1-.8z"/>
<path d="M264.6 193l.3-.1 .2 .3h-.6zM265.5 192.8h.2l.3 .9 .3-.9h.2l-.4 1h-.2zM267.1 192.8h.2v.3h-.2zM267.1 193.6h.2v.2h-.2z"/>
</g>
<text font-size="2.7" fill="#480000" x="178" y="190.3">Title:</text>
<g font-size="2" fill="#480000">
<text x="178" y="183.7">Sheet: Front documentation</text>
<text x="178" y="186.5">File: working.kicad_pcb</text>
<text x="178" y="193.9">Size: A4</text>
<text x="178" y="196.6">KiCad E.D.A. 7.0.6-7.0.6~ubuntu22.04.1 + KiBot v1.6.3</text>
<text x="200" y="193.9">Date: 2023-08-02_17-08-31</text>
<text x="263" y="196.6">Id: 6/6</text>
<text x="263" y="193.9">Rev:</text>
</g>
<g font-size="1.7" fill="#480000">
<text x="35" y="11.7">1</text>
<text x="85" y="11.7">2</text>
<text x="135" y="11.7">3</text>
<text x="185" y="11.7">4</text>
<text x="235" y="11.7">5</text>
<text x="285" y="11.7">6</text>
<text x="10.5" y="35.7">A</text>
<text x="285.5" y="35.7">A</text>
<text x="10.5" y="85.6">B</text>
<text x="285.5" y="85.6">B</text>
<text x="10.5" y="135.7">C</text>
<text x="285.5" y="135.7">C</text>
<text x="10.5" y="185.6">D</text>
<text x="285.5" y="185.6">D</text>
<text x="35" y="199.7">1</text>
<text x="85" y="199.7">2</text>
<text x="135" y="199.7">3</text>
<text x="185" y="199.7">4</text>
<text x="235" y="199.7">5</text>
<text x="285" y="199.7">6</text>
</g>
<g font-size="1.6" fill="#848484">
<text x="143.8" y="101.4" transform="rotate(-90 143.8 101.4)">BSS138</text>
<text x="144.4" y="99.1">10K</text>
<text x="144.4" y="97.1">10K 10K</text>
<text x="147.1" y="98.8" transform="rotate(-90 147.1 98.8)">BSS138</text>
<text x="144.4" y="107.3">10K</text>
<text x="144.4" y="105">10K</text>
<text x="147.4" y="106.2" transform="rotate(-90 147.4 106.2)">BSS138</text>
<text x="148.7" y="104.2">10K</text>
<text x="150" y="105.6">10K</text>
<text x="143.5" y="109.3" transform="rotate(-90 143.5 109.3)">BSS138</text>
<text x="148.5" y="110">10K</text>
</g>
</svg>
